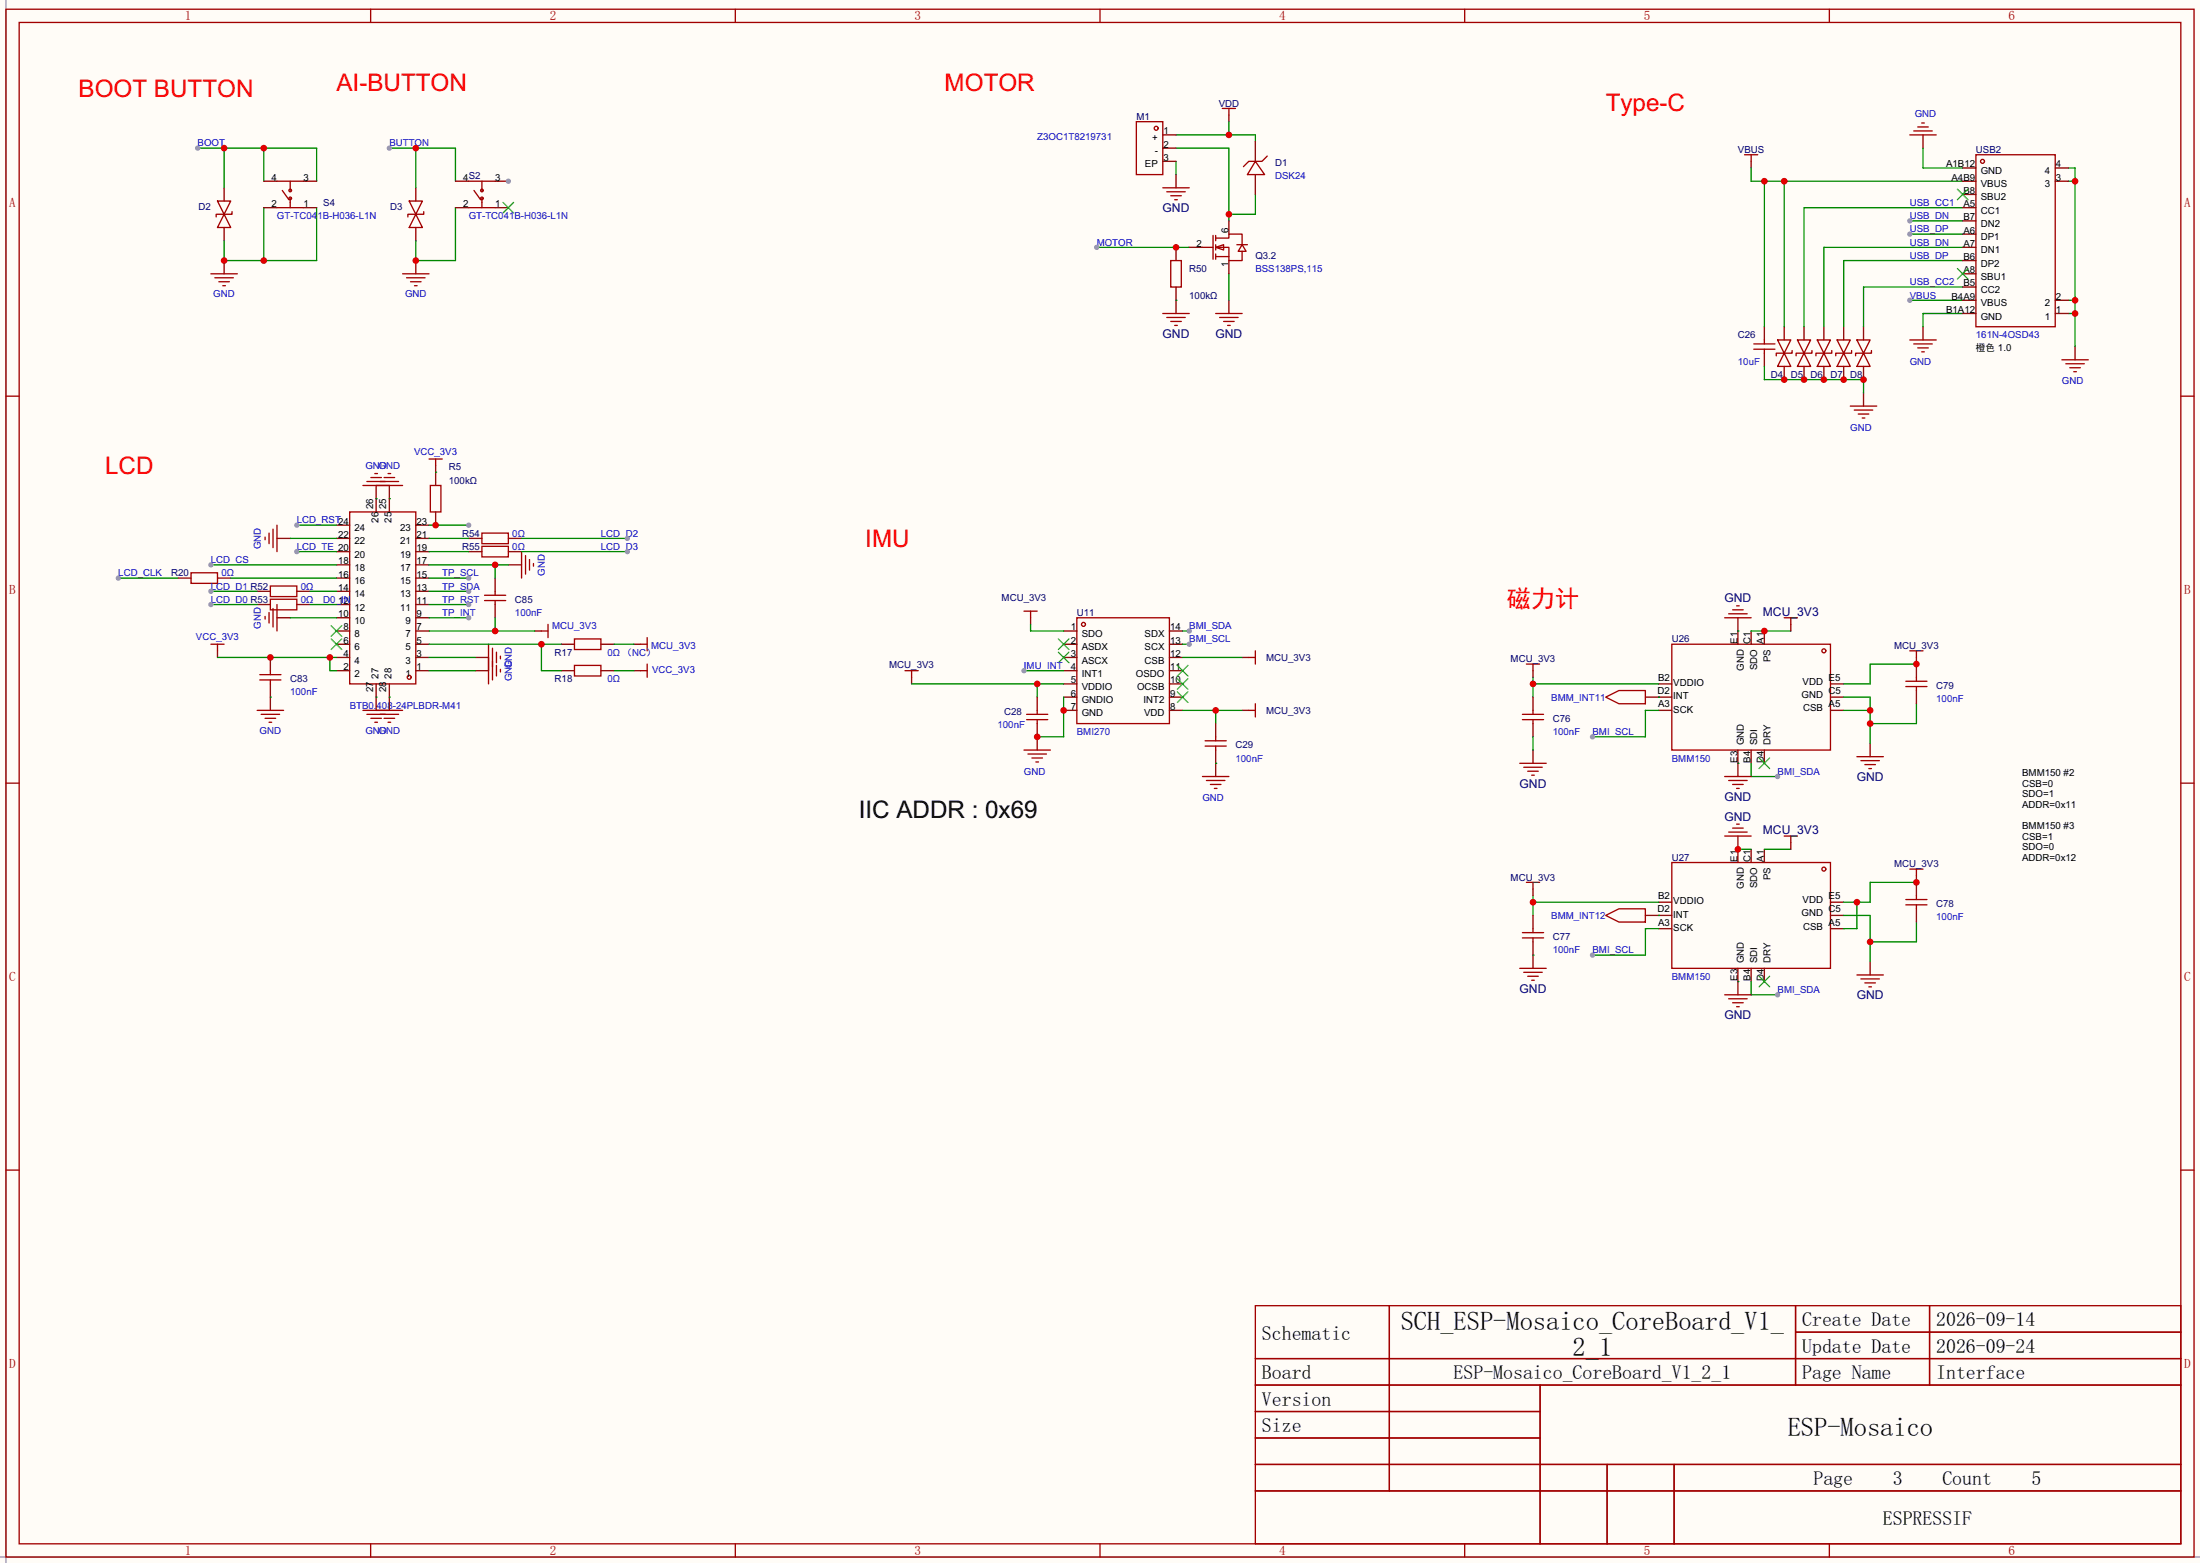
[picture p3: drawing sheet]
<svg xmlns="http://www.w3.org/2000/svg" width="423mm" height="300mm" viewBox="0 0 423 300" stroke-linecap="round" stroke-linejoin="round" font-family="sans-serif">
<path d="M0 0h422.7v300.1h-422.7z" fill="#fffcf7"/>
<path d="M1.1 0v300.1M0 299h422.7" fill="none" stroke="#999" stroke-width=".25"/>
<g fill="none" stroke="#a10000" stroke-width=".25">
<path d="M1.1 1.8h420.4v297.2h-420.4zM3.7 4.3h415.3v292.1h-415.3zM71.2 1.8v2.5M141.3 1.8v2.5M211.3 1.8v2.5M281.4 1.8v2.5M351.5 1.8v2.5M40.5 52.6h5.1M41.3 53.3h3.5M42 54.1h2.1M42.8 54.9h.5M77.3 52.6h5.1"/>
<path d="M78.1 53.3h3.6M78.9 54.1h2M79.6 54.9h.5M1.1 76.1h2.6M336.9 66h4.1M336.9 67h4.1M339 65.3v.7M339 67v.8M419 76.1h2.5M82.4 88.1h2.6M83.7 88.1v1.3M105.3 119.9v2.5"/>
<path d="M206.9 118.6h17.8v20.3h-17.8zM104 121.2h1.3M123.1 123.7h1.2M124.3 122.4v2.6M1.1 150.4h2.6M419 150.4h2.5M1.1 224.7h2.6M419 224.7h2.5M241.2 250.7h177.8v45.7h-177.8zM266.9 250.7v35.6M345 250.7v15.2M345 255.8h74"/>
<path d="M370.7 250.7v15.2M241.2 260.9h177.8M241.2 265.9h177.8M241.2 271h54.7M241.2 276.1h54.7M295.9 265.9v30.5M71.2 296.4v2.6M141.3 296.4v2.6M211.3 296.4v2.6M241.2 281.2h177.8M241.2 286.3h177.8M281.4 296.4v2.6"/>
<path d="M308.8 281.2v15.2M321.6 281.2v15.2M351.5 296.4v2.6"/>
<circle cx="208.2" cy="119.9" r=".38"/>
</g>
<g fill="none" stroke="#870000" stroke-width=".25">
<path d="M43.1 50v2.6M79.9 50v2.6M339 62.7v2.6M339 67.8v2.6M83.7 89.4v1.3M102.7 121.2h1.3M121.8 123.7h1.3M204.3 121.2h2.6M204.3 123.7h2.6M204.3 126.2h2.6M204.3 128.8h2.6M204.3 131.3h2.6"/>
<path d="M204.3 133.9h2.6M204.3 136.4h2.6M224.7 121.2h2.5M224.7 123.7h2.5M224.7 126.2h2.5M224.7 128.8h2.5M224.7 131.3h2.5M224.7 133.9h2.5M224.7 136.4h2.5"/>
</g>
<path d="M203.3 122.7l2.1 2M203.3 125.2l2.1 2M205.4 122.7l-2.1 2M205.4 125.2l-2.1 2M226.2 132.8l2 2.1M226.2 130.3l2 2M226.2 127.8l2 2M228.2 132.8l-2 2.1M228.2 130.3l-2 2M228.2 127.8l-2 2" fill="none" stroke="#3c3" stroke-width=".25"/>
<path d="M210.7 47.5h17.8" fill="none" stroke="#008700" stroke-width=".25"/>
<circle cx="210.7" cy="47.5" r=".51" fill="#999"/>
<path d="M236.1 57.7v2.5M238.6 136.4h1.3" fill="none" stroke="#870000" stroke-width=".25"/>
<path d="M233.6 60.2h5M234.3 61h3.6M235.1 61.7h2M235.8 62.5h.5M239.9 136.4h1.3M241.2 135.1v2.6" fill="none" stroke="#a10000" stroke-width=".25"/>
<path d="M236.1 52.6v5.1M227.2 136.4h11.4M233.6 136.4v2.5" fill="none" stroke="#008700" stroke-width=".25"/>
<circle cx="233.6" cy="136.4" r=".63" fill="#c00"/>
<path d="M225.9 57.7v2.5M175.1 130v1.3" fill="none" stroke="#870000" stroke-width=".25"/>
<path d="M223.4 60.2h5.1M224.2 61h3.5M224.9 61.7h2M225.7 62.5h.5M173.9 128.8h2.5M175.1 128.8v1.2" fill="none" stroke="#a10000" stroke-width=".25"/>
<path d="M175.1 131.3h29.2M199.3 131.3v2.6" fill="none" stroke="#008700" stroke-width=".25"/>
<circle cx="199.3" cy="131.3" r=".63" fill="#c00"/>
<path d="M198 118.6v1.3M238.6 126.2h1.3" fill="none" stroke="#870000" stroke-width=".25"/>
<path d="M196.7 117.3h2.6M198 117.3v1.3M239.9 126.2h1.3M241.2 125v2.5" fill="none" stroke="#a10000" stroke-width=".25"/>
<path d="M227.2 126.2h11.4M227.2 121.2h1.3" fill="none" stroke="#008700" stroke-width=".25"/>
<circle cx="228.5" cy="121.2" r=".51" fill="#999"/>
<path d="M43.1 36.1v2.5M79.9 36.1v2.5M43.1 43.7v2.5M79.9 43.7v2.5" fill="none" stroke="#870000" stroke-width=".25"/>
<path d="M41.8 38.6h2.5l-1.2 2.5zM78.6 38.6h2.6l-1.3 2.5zM43.1 41.1l1.2 2.6h-2.5zM44.6 40.6v.5h-3.1v.5M79.9 41.1l1.3 2.6h-2.6zM81.4 40.6v.5h-3v.5" fill="none" stroke="#a10000" stroke-width=".25"/>
<path d="M227.2 123.7h1.3" fill="none" stroke="#008700" stroke-width=".25"/>
<circle cx="228.5" cy="123.7" r=".51" fill="#999"/>
<path d="M198 119.9v1.3h6.3M204.3 133.9v7.6h-5" fill="none" stroke="#008700" stroke-width=".25"/>
<path d="M236.1 22.1v1.3M199.3 141.5v2.5M233.6 146.6v2.5" fill="none" stroke="#870000" stroke-width=".25"/>
<path d="M234.8 20.8h2.6M236.1 20.8v1.3M196.7 144h5.1M197.5 144.8h3.5M198.2 145.5h2.1M199 146.3h.5M231 149.1h5.1M231.8 149.9h3.5M232.5 150.6h2.1M233.3 151.4h.5" fill="none" stroke="#a10000" stroke-width=".25"/>
<circle cx="204.3" cy="136.4" r=".63" fill="#c00"/>
<g fill="none" stroke="#870000" stroke-width=".25">
<path d="M336.4 31v1.3M369.4 25.9v2.5M342.8 62.7v2.6M342.8 70.4v2.5M346.6 62.7v2.6M346.6 70.4v2.5M350.4 62.7v2.6M350.4 70.4v2.5M354.2 62.7v2.6M354.2 70.4v2.5M358 62.7v2.6M358 70.4v2.5"/>
<path d="M358 75.4v2.6M369.4 62.7v2.6M398.7 66.5v2.6"/>
</g>
<g fill="none" stroke="#a10000" stroke-width=".25">
<path d="M335.2 29.7h2.5M336.4 29.7v1.3M366.9 25.9h5.1M367.7 25.1h3.5M368.4 24.4h2.1M369.2 23.6h.5M341.5 65.3h2.5l-1.2 2.5zM342.8 67.8l1.2 2.6h-2.5zM344.3 67.3v.5h-3.1v.5M345.3 65.3h2.6l-1.3 2.5zM346.6 67.8l1.3 2.6h-2.6zM348.1 67.3v.5h-3v.5"/>
<path d="M349.1 65.3h2.6l-1.3 2.5zM350.4 67.8l1.3 2.6h-2.6zM351.9 67.3v.5h-3v.5M352.9 65.3h2.6l-1.3 2.5zM354.2 67.8l1.3 2.6h-2.6zM355.5 78h5.1M355.7 67.3v.5h-3v.5M356.2 78.7h3.6M356.7 65.3h2.6l-1.3 2.5zM357 79.5h2M358 67.8l1.3 2.6h-2.6zM359.5 67.3v.5h-3v.5"/>
<path d="M366.9 65.3h5.1M367.7 66h3.5M368.4 66.8h2.1M369.2 67.6h.5M396.1 69.1h5.1M396.9 69.8h3.5M397.6 70.6h2.1M398.4 71.4h.5M357.8 80.3h.5"/>
</g>
<path d="M225.9 31v2.5M225.9 25.9h15.3v1.3M236.1 23.4v2.5" fill="none" stroke="#008700" stroke-width=".25"/>
<circle cx="236.1" cy="25.9" r=".63" fill="#c00"/>
<path d="M225.9 28.4h10.2v14M241.2 37.3v3.8h-5.1" fill="none" stroke="#008700" stroke-width=".25"/>
<circle cx="236.1" cy="41.1" r=".63" fill="#c00"/>
<g fill="none" stroke="#a10000" stroke-width=".25">
<path d="M218.3 23.4h5.1v10.1h-5.1zM223.4 36.1h5.1M224.2 36.8h3.5M224.9 37.6h2M225.7 38.3h.5M224.9 50h2v5.1h-2zM231 47.5h2M233 45.2v4.6M233.6 47.5l1.5-.5v1zM233.6 45.7h2.5v-.7h2.5v2M233.6 47.5h2.5v2.5h2.5v-1.7M233.6 49.3h2.5"/>
<path d="M233.6 45.2v1M233.6 47v1M233.6 48.8v1M237.6 47h2M238.6 47l.8 1.3h-1.5z"/>
<circle cx="222.1" cy="24.6" r=".38"/>
</g>
<path d="M223.4 25.9h2.5M223.4 28.4h2.5M223.4 31h2.5M225.9 33.5v2.6M225.9 47.5v2.5M228.5 47.5h2.5M236.1 42.4v2.6M236.1 50v2.6" fill="none" stroke="#870000" stroke-width=".25"/>
<circle cx="225.9" cy="47.5" r=".63" fill="#c00"/>
<g fill="none" stroke="#870000" stroke-width=".25">
<path d="M225.9 55.1v2.6M83.7 90.7v2.5M83.7 98.3v2.5M318.6 131.3h2.6M318.6 133.9h2.6M318.6 136.4h2.6M333.9 121.2v2.5M336.4 121.2v2.5M339 121.2v2.5M351.7 131.3h2.5M351.7 133.9h2.5M351.7 136.4h2.5"/>
<path d="M333.9 144v2.6M336.4 144v2.6M339 144v2.6M318.6 173.2h2.6M318.6 175.8h2.6M318.6 178.3h2.6M333.9 163.1v2.5M336.4 163.1v2.5M339 163.1v2.5M351.7 173.2h2.5M351.7 175.8h2.5M351.7 178.3h2.5"/>
<path d="M333.9 185.9v2.6M336.4 185.9v2.6M339 185.9v2.6"/>
</g>
<g fill="none" stroke="#a10000" stroke-width=".25">
<path d="M82.7 93.2h2v5.1h-2zM321.2 123.7h30.5v20.3h-30.5zM321.2 165.6h30.5v20.3h-30.5z"/>
<circle cx="350.4" cy="125" r=".38"/>
<circle cx="350.4" cy="166.9" r=".38"/>
</g>
<path d="M337.9 145.5l2.1 2.1M340 145.5l-2.1 2.1M337.9 187.4l2.1 2.1M340 187.4l-2.1 2.1" fill="none" stroke="#3c3" stroke-width=".25"/>
<path d="M336.4 146.6v2.5h5.1" fill="none" stroke="#008700" stroke-width=".25"/>
<circle cx="341.5" cy="149.1" r=".51" fill="#999"/>
<path d="M336.4 188.5v2.5h5.1" fill="none" stroke="#008700" stroke-width=".25"/>
<circle cx="341.5" cy="191" r=".51" fill="#999"/>
<path d="M356.7 173.2v5.1h-2.5M368.2 169.4h-8.9v3.8h-5.1" fill="none" stroke="#008700" stroke-width=".25"/>
<circle cx="356.7" cy="173.2" r=".63" fill="#c00"/>
<path d="M368.2 127.5h-8.9v3.8h-5.1M294.5 172v3.8M294.5 173.2h24.1" fill="none" stroke="#008700" stroke-width=".25"/>
<circle cx="294.5" cy="173.2" r=".63" fill="#c00"/>
<path d="M294.5 130v3.9M294.5 131.3h24.1" fill="none" stroke="#008700" stroke-width=".25"/>
<circle cx="294.5" cy="131.3" r=".63" fill="#c00"/>
<path d="M333.9 118.6v2.6M359.3 142.7v2.6M333.9 160.5v2.6M359.3 184.7v2.5" fill="none" stroke="#870000" stroke-width=".25"/>
<g fill="none" stroke="#a10000" stroke-width=".25">
<path d="M331.3 118.6h5.1M332.1 117.8h3.6M332.9 117.1h2M333.6 116.3h.5M332.1 159.8h3.6M332.9 159h2M333.6 158.2h.5M356.7 145.3h5.1M357.5 146h3.6M358.3 146.8h2M359 147.6h.5M331.3 160.5h5.1"/>
<path d="M356.7 187.2h5.1M357.5 188h3.6M358.3 188.7h2M359 189.5h.5"/>
</g>
<path d="M333.9 163.1h2.5" fill="none" stroke="#008700" stroke-width=".25"/>
<circle cx="333.9" cy="163.1" r=".63" fill="#c00"/>
<path d="M354.2 133.9h5.1v8.8M354.2 136.4h5.1M368.2 135.1v3.8h-8.9" fill="none" stroke="#008700" stroke-width=".25"/>
<g fill="#c00">
<circle cx="359.3" cy="138.9" r=".63"/>
<circle cx="359.3" cy="136.4" r=".63"/>
</g>
<path d="M354.2 175.8h5.1v8.9M368.2 177v3.8h-8.9" fill="none" stroke="#008700" stroke-width=".25"/>
<circle cx="359.3" cy="180.8" r=".63" fill="#c00"/>
<path d="M333.9 146.6v2.5M333.9 188.5v2.5" fill="none" stroke="#870000" stroke-width=".25"/>
<path d="M331.3 149.1h5.1M332.1 149.9h3.6M332.9 150.6h2M333.6 151.4h.5M331.3 191h5.1M332.1 191.8h3.6M332.9 192.5h2M333.6 193.3h.5" fill="none" stroke="#a10000" stroke-width=".25"/>
<path d="M336.4 121.2h7.6M333.9 146.6h.1M339 163.1h5M333.9 188.5h.1" fill="none" stroke="#008700" stroke-width=".25"/>
<circle cx="339" cy="121.2" r=".63" fill="#c00"/>
<path d="M344 119.9v1.3M294.5 128.8v1.2M316.1 133.9h2.5M368.2 126.2v1.3M294.5 144v2.6M294.5 170.7v1.3M316.1 175.8h2.5M344 161.8v1.3M368.2 168.1v1.3M294.5 183.4v2.5" fill="none" stroke="#870000" stroke-width=".25"/>
<g fill="none" stroke="#a10000" stroke-width=".25">
<path d="M342.8 118.6h2.5M344 118.6v1.3M293.2 127.5h2.6M294.5 127.5v1.3M308.5 133.9l2.5-1.3h5.1v2.5h-5.1zM366.9 125h2.5M368.2 125v1.2M292 146.6h5.1M292.7 147.3h3.6M293.5 148.1h2M294.3 148.8h.5M293.2 169.4h2.6"/>
<path d="M294.5 169.4v1.3M308.5 175.8l2.5-1.3h5.1v2.5h-5.1zM342.8 160.5h2.5M344 160.5v1.3M366.9 166.9h2.5M368.2 166.9v1.2M292 185.9h5.1M292.7 186.7h3.6M293.5 187.4h2M294.3 188.2h.5"/>
</g>
<path d="M318.6 133.9h.1M318.6 175.8h.1M318.6 178.3h-2.5v5.1h-10.2" fill="none" stroke="#008700" stroke-width=".25"/>
<circle cx="305.9" cy="183.4" r=".51" fill="#999"/>
<path d="M318.6 136.4h-2.5v5.1h-10.2" fill="none" stroke="#008700" stroke-width=".25"/>
<circle cx="305.9" cy="141.5" r=".51" fill="#999"/>
<g fill="none" stroke="#870000" stroke-width=".25">
<path d="M34.2 111h2.5M41.8 111h2.5M49.4 116.1h2.5M49.4 113.5h2.5M57 116.1h2.6M57 113.5h2.6M90 105.9h2.6M90 103.4h2.6M97.7 105.9h2.5M97.7 103.4h2.5M107.8 123.7h2.6M107.8 128.8h2.6"/>
<path d="M115.4 123.7h2.6M115.4 128.8h2.6"/>
</g>
<path d="M36.7 110h5.1v2h-5.1zM51.9 115.1h5.1v2h-5.1zM51.9 112.5h5.1v2h-5.1zM92.6 104.9h5.1v2h-5.1zM92.6 102.4h5.1v2h-5.1zM110.4 122.7h5v2h-5zM110.4 127.8h5v2h-5z" fill="none" stroke="#a10000" stroke-width=".25"/>
<path d="M336.4 32.3v2.5h40.7M339 34.8v27.9M342.8 34.8v27.9M369.4 28.4v3.9h7.7" fill="none" stroke="#008700" stroke-width=".25"/>
<g fill="#c00">
<circle cx="342.8" cy="34.8" r=".63"/>
<circle cx="339" cy="34.8" r=".63"/>
</g>
<path d="M366.9 45h10.2" fill="none" stroke="#008700" stroke-width=".25"/>
<circle cx="366.9" cy="45" r=".51" fill="#999"/>
<path d="M366.9 42.4h10.2" fill="none" stroke="#008700" stroke-width=".25"/>
<circle cx="366.9" cy="42.4" r=".51" fill="#999"/>
<path d="M377.1 39.9h-30.5v22.8M366.9 57.7h10.2M377.1 55.1h-19.1v7.6" fill="none" stroke="#008700" stroke-width=".25"/>
<circle cx="366.9" cy="57.7" r=".51" fill="#999"/>
<path d="M397.4 32.3h1.3v34.2M397.4 34.8h1.3M397.4 57.7h1.3M377.1 60.2h-7.7v2.5M397.4 60.2h1.3" fill="none" stroke="#008700" stroke-width=".25"/>
<g fill="#c00">
<circle cx="398.7" cy="57.7" r=".63"/>
<circle cx="398.7" cy="60.2" r=".63"/>
<circle cx="398.7" cy="34.8" r=".63"/>
</g>
<path d="M377.1 50h-22.9v12.7M377.1 47.5h-26.7v15.2M339 70.4v2.5h19v2.5" fill="none" stroke="#008700" stroke-width=".25"/>
<g fill="#c00">
<circle cx="358" cy="72.9" r=".63"/>
<circle cx="354.2" cy="72.9" r=".63"/>
<circle cx="350.4" cy="72.9" r=".63"/>
<circle cx="346.6" cy="72.9" r=".63"/>
<circle cx="342.8" cy="72.9" r=".63"/>
</g>
<path d="M74.8 28.4h12.7v6.4M79.9 28.4v7.7" fill="none" stroke="#008700" stroke-width=".25"/>
<circle cx="79.9" cy="28.4" r=".63" fill="#c00"/>
<circle cx="74.8" cy="28.4" r=".51" fill="#999"/>
<path d="M38 28.4h22.8v6.4M43.1 28.4v7.7M50.7 28.4v6.4" fill="none" stroke="#008700" stroke-width=".25"/>
<g fill="#c00">
<circle cx="50.7" cy="28.4" r=".63"/>
<circle cx="43.1" cy="28.4" r=".63"/>
</g>
<circle cx="38" cy="28.4" r=".51" fill="#999"/>
<path d="M87.5 39.9v10.1h-7.6v-3.8" fill="none" stroke="#008700" stroke-width=".25"/>
<circle cx="79.9" cy="50" r=".63" fill="#c00"/>
<path d="M50.7 39.9v10.1M60.8 39.9v10.1h-17.7v-3.8" fill="none" stroke="#008700" stroke-width=".25"/>
<g fill="#c00">
<circle cx="50.7" cy="50" r=".63"/>
<circle cx="43.1" cy="50" r=".63"/>
</g>
<g fill="none" stroke="#870000" stroke-width=".25">
<path d="M72.3 95.8v2.5M74.8 95.8v2.5M64.6 100.8h2.6M64.6 103.4h2.6M64.6 105.9h2.6M64.6 108.5h2.6M64.6 118.6h2.6M64.6 111h2.6M64.6 116.1h2.6M64.6 113.5h2.6M79.9 100.8h2.5M79.9 103.4h2.5"/>
<path d="M79.9 105.9h2.5M79.9 108.5h2.5M79.9 118.6h2.5M79.9 111h2.5M79.9 116.1h2.5M79.9 113.5h2.5M41.8 125v1.2M64.6 128.8h2.6M64.6 126.2h2.6M64.6 123.7h2.6M64.6 121.2h2.6M72.3 131.3v2.6"/>
<path d="M74.8 131.3v2.6M79.9 128.8h2.5M79.9 126.2h2.5M79.9 123.7h2.5M79.9 121.2h2.5M121.8 128.8h1.3M199.3 138.9v2.6"/>
</g>
<g fill="none" stroke="#a10000" stroke-width=".25">
<path d="M67.2 98.3h12.7v33h-12.7zM40.5 123.7h2.6M41.8 123.7v1.3M123.1 128.8h1.2M124.3 127.5v2.5M197.2 138.2h4.1M197.2 137.2h4.1"/>
<circle cx="78.6" cy="130" r=".38"/>
</g>
<path d="M63.6 120.1l2.1 2.1M63.6 122.7l2.1 2M65.7 120.1l-2.1 2.1M65.7 122.7l-2.1 2" fill="none" stroke="#3c3" stroke-width=".25"/>
<circle cx="199.3" cy="141.5" r=".63" fill="#c00"/>
<g fill="none" stroke="#870000" stroke-width=".25">
<path d="M95.1 111v2.5M95.1 116.1v2.5M51.9 126.2v2.6M51.9 131.3v2.6M199.3 133.9v2.5M233.6 138.9v2.6M294.5 133.9v2.5M294.5 138.9v2.6M368.2 127.5v2.5M368.2 132.6v2.5M233.6 144v2.6M294.5 175.8v2.5"/>
<path d="M294.5 180.8v2.6"/>
</g>
<g fill="none" stroke="#a10000" stroke-width=".25">
<path d="M93.1 115.3h4.1M93.1 114.3h4.1M95.1 113.5v.8M95.1 115.3v.8M49.9 130.5h4.1M49.9 129.5h4.1M51.9 128.8v.7M51.9 130.5v.8M199.3 136.4v.8M199.3 138.2v.7M292.5 138.2h4M292.5 137.2h4"/>
<path d="M294.5 136.4v.8M294.5 138.2v.7M366.1 131.8h4.1M366.1 130.8h4.1M231.5 143.2h4.1M231.5 142.2h4.1M233.6 141.5v.7M233.6 143.2v.8M292.5 179.1h4M294.5 178.3v.8M292.5 180.1h4M294.5 180.1v.7"/>
</g>
<circle cx="368.2" cy="127.5" r=".63" fill="#c00"/>
<path d="M368.2 130v.8M368.2 131.8v.8M366.1 173.7h4.1M366.1 172.7h4.1" fill="none" stroke="#a10000" stroke-width=".25"/>
<path d="M368.2 169.4v2.6M368.2 174.5v2.5" fill="none" stroke="#870000" stroke-width=".25"/>
<circle cx="368.2" cy="169.4" r=".63" fill="#c00"/>
<path d="M241.2 31l1.8 2.5h-3.4zM243.5 30l-1.1 1h-2.5l-1 1M368.2 172v.7M368.2 173.7v.8" fill="none" stroke="#a10000" stroke-width=".25"/>
<path d="M241.2 27.2v3.8M241.2 33.5v3.8" fill="none" stroke="#870000" stroke-width=".25"/>
<path d="M57 100.8h7.6M233.6 146.6h.1" fill="none" stroke="#008700" stroke-width=".25"/>
<circle cx="57" cy="100.8" r=".51" fill="#999"/>
<path d="M53.2 103.4h2.6M53.2 118.6h2.6M51.9 133.9v2.5" fill="none" stroke="#870000" stroke-width=".25"/>
<path d="M50.9 103.1v.5M50.9 118.4v.5M51.7 102.4v2M51.7 117.6v2M52.5 101.6v3.5M52.5 116.8v3.6M53.2 100.8v5.1M53.2 116.1v5.1M49.4 136.4h5.1M50.2 137.2h3.5M50.9 137.9h2.1M51.7 138.7h.5" fill="none" stroke="#a10000" stroke-width=".25"/>
<path d="M55.8 103.4h8.8M57 105.9h7.6" fill="none" stroke="#008700" stroke-width=".25"/>
<circle cx="57" cy="105.9" r=".51" fill="#999"/>
<path d="M40.5 108.5h24.1" fill="none" stroke="#008700" stroke-width=".25"/>
<circle cx="40.5" cy="108.5" r=".51" fill="#999"/>
<path d="M22.7 111h11.5" fill="none" stroke="#008700" stroke-width=".25"/>
<circle cx="22.7" cy="111" r=".51" fill="#999"/>
<path d="M40.5 113.5h8.9M44.3 111h20.3M59.6 113.5h5" fill="none" stroke="#008700" stroke-width=".25"/>
<circle cx="40.5" cy="113.5" r=".51" fill="#999"/>
<path d="M40.5 116.1h8.9M59.6 116.1h5" fill="none" stroke="#008700" stroke-width=".25"/>
<circle cx="40.5" cy="116.1" r=".51" fill="#999"/>
<path d="M55.8 118.6h8.8M41.8 126.2h22.8M63.4 126.2v2.6h1.2" fill="none" stroke="#008700" stroke-width=".25"/>
<g fill="#c00">
<circle cx="63.4" cy="126.2" r=".63"/>
<circle cx="51.9" cy="126.2" r=".63"/>
</g>
<path d="M72.3 93.2v2.6M74.8 93.2v2.6M72.3 133.9v2.5M74.8 133.9v2.5M91.3 128.8h2.6M91.3 126.2h2.6" fill="none" stroke="#870000" stroke-width=".25"/>
<g fill="none" stroke="#a10000" stroke-width=".25">
<path d="M69.7 93.2h7.6M70.5 92.4h6.1M71.2 91.7h2.1M72 90.9h.5M73.8 91.7h2M74.5 90.9h.6M69.7 136.4h7.6M70.5 137.2h6.1M71.2 137.9h2.1M72 138.7h.5M73.8 137.9h2M74.5 138.7h.6"/>
<path d="M93.9 123.7v7.6M94.6 124.5v6M95.4 125.2v2M95.4 127.8v2M96.1 126v.5M96.1 128.5v.5"/>
</g>
<path d="M82.4 128.8h8.9M82.4 126.2h8.9M82.4 123.7h25.4M104 123.7v5.1h3.8M118 123.7h3.8" fill="none" stroke="#008700" stroke-width=".25"/>
<circle cx="104" cy="123.7" r=".63" fill="#c00"/>
<path d="M95.1 118.6v2.6M82.4 121.2h20.3" fill="none" stroke="#008700" stroke-width=".25"/>
<circle cx="95.1" cy="121.2" r=".63" fill="#c00"/>
<path d="M82.4 118.6h7.6" fill="none" stroke="#008700" stroke-width=".25"/>
<circle cx="90" cy="118.6" r=".51" fill="#999"/>
<path d="M82.4 116.1h7.6" fill="none" stroke="#008700" stroke-width=".25"/>
<circle cx="90" cy="116.1" r=".51" fill="#999"/>
<path d="M82.4 113.5h7.6" fill="none" stroke="#008700" stroke-width=".25"/>
<circle cx="90" cy="113.5" r=".51" fill="#999"/>
<path d="M82.4 111h7.6" fill="none" stroke="#008700" stroke-width=".25"/>
<circle cx="90" cy="111" r=".51" fill="#999"/>
<path d="M97.7 108.5h2.5" fill="none" stroke="#870000" stroke-width=".25"/>
<path d="M100.2 105.9v5.1M101 106.7v3.5M101.7 107.4v2.1M102.5 108.2v.5" fill="none" stroke="#a10000" stroke-width=".25"/>
<path d="M82.4 108.5h15.3M95.1 108.5v2.5" fill="none" stroke="#008700" stroke-width=".25"/>
<circle cx="95.1" cy="108.5" r=".63" fill="#c00"/>
<path d="M82.4 100.8h7.6" fill="none" stroke="#008700" stroke-width=".25"/>
<circle cx="83.7" cy="100.8" r=".63" fill="#c00"/>
<circle cx="90" cy="100.8" r=".51" fill="#999"/>
<path d="M196.7 128.8h7.6" fill="none" stroke="#008700" stroke-width=".25"/>
<circle cx="196.7" cy="128.8" r=".51" fill="#999"/>
<g fill="none" stroke="#a10000" stroke-width=".25">
<path d="M53.2 39.9h5.1M53.2 34.8h5.1M54.2 36.6l1.3 1.7M55.8 34.8v1.8M55.8 38.1v1.8M90 39.9h5.1M90 34.8h5.1M91.1 36.6l1.2 1.7M92.6 34.8v1.8M92.6 38.1v1.8"/>
<circle cx="55.8" cy="38.1" r=".25"/>
<circle cx="55.8" cy="36.6" r=".25"/>
</g>
<path d="M50.7 39.9h2.5M50.7 34.8h2.5M58.3 39.9h2.5M58.3 34.8h2.5M87.5 39.9h2.5M95.1 39.9h2.6M95.1 34.8h2.6" fill="none" stroke="#870000" stroke-width=".25"/>
<path d="M96.6 38.9l2.1 2M98.7 38.9l-2.1 2" fill="none" stroke="#3c3" stroke-width=".25"/>
<circle cx="97.7" cy="34.8" r=".51" fill="#999"/>
<path d="M87.5 34.8h2.5" fill="none" stroke="#870000" stroke-width=".25"/>
<g fill="none" stroke="#a10000" stroke-width=".25">
<circle cx="92.6" cy="38.1" r=".25"/>
<circle cx="92.6" cy="36.6" r=".25"/>
</g>
<path d="M225.9 57.7h.1M100.2 103.4h20.3" fill="none" stroke="#008700" stroke-width=".25"/>
<circle cx="120.5" cy="103.4" r=".51" fill="#999"/>
<path d="M82.4 103.4h7.6M100.2 105.9h20.3" fill="none" stroke="#008700" stroke-width=".25"/>
<circle cx="120.5" cy="105.9" r=".51" fill="#999"/>
<path d="M72.3 95.8h.1M74.8 95.8h.1M83.7 90.7h.1M82.4 105.9h7.6M51.9 133.9h.1M72.3 133.9h.1M74.8 133.9h.1M118 128.8h3.8M333.9 121.2h.1M294.5 141.5v2.5M294.5 183.4h.1" fill="none" stroke="#008700" stroke-width=".25"/>
<g fill="none" stroke="#a10000" stroke-width=".25">
<path d="M379.6 29.7h15.2v33h-15.2z"/>
<circle cx="380.9" cy="31" r=".38"/>
</g>
<g fill="none" stroke="#870000" stroke-width=".25">
<path d="M377.1 32.3h2.5M377.1 34.8h2.5M377.1 37.3h2.5M377.1 39.9h2.5M394.8 32.3h2.6M394.8 34.8h2.6M377.1 42.4h2.5M377.1 45h2.5M377.1 47.5h2.5M377.1 50h2.5M377.1 52.6h2.5M377.1 55.1h2.5"/>
<path d="M377.1 57.7h2.5M394.8 57.7h2.6M377.1 60.2h2.5M394.8 60.2h2.6"/>
</g>
<path d="M376 36.3l2.1 2M378.1 36.3l-2.1 2M376 51.6l2.1 2M378.1 51.6l-2.1 2" fill="none" stroke="#3c3" stroke-width=".25"/>
<g font-size="5.1">
<text x="269.1" y="255.3">SCH_ESP-Mosaico_CoreBoard_V1_</text>
<text x="302.1" y="260.4">2_1</text>
<text x="343.5" y="275.6">ESP-Mosaico</text>
</g>
<g font-size="4.7" fill="#f00">
<text x="64.6" y="17.4">AI-BUTTON</text>
<text x="181.5" y="17.4">MOTOR</text>
<text x="15.1" y="18.7">BOOT BUTTON</text>
<text x="308.5" y="21.2">Type-C</text>
<text x="20.2" y="91.1">LCD</text>
<text x="166.2" y="105.1">IMU</text>
<text x="289.4" y="116.5">磁力计</text>
</g>
<text font-size="4.7" x="165" y="157.1">IIC ADDR : 0x69</text>
<g font-size="3.8">
<text x="242.4" y="257.2">Schematic</text>
<text x="346.2" y="254.7">Create Date</text>
<text x="372" y="254.7">2026-09-14</text>
<text x="346.2" y="259.8">Update Date</text>
<text x="372" y="259.8">2026-09-24</text>
<text x="242.4" y="264.8">Board</text>
<text x="242.4" y="269.9">Version</text>
<text x="279.3" y="264.8">ESP-Mosaico_CoreBoard_V1_2_1</text>
<text x="346.2" y="264.8">Page Name</text>
<text x="372" y="264.8">Interface</text>
<text x="242.4" y="275">Size</text>
<text x="348.4" y="285.2">Page</text>
<text x="363.6" y="285.2">3</text>
<text x="373.2" y="285.2">Count</text>
<text x="390.3" y="285.2">5</text>
<text x="361.7" y="292.8">ESPRESSIF</text>
</g>
<g font-size="2.5" fill="#a00000">
<text x="35.5" y="3.8">1</text>
<text x="105.6" y="3.8">2</text>
<text x="175.7" y="3.8">3</text>
<text x="245.7" y="3.8">4</text>
<text x="315.8" y="3.8">5</text>
<text x="385.8" y="3.8">6</text>
<text x="1.8" y="39.7">A</text>
<text x="419.6" y="39.7">A</text>
<text x="1.8" y="114">B</text>
<text x="419.6" y="114">B</text>
<text x="1.8" y="188.3">C</text>
<text x="419.6" y="188.3">C</text>
<text x="1.8" y="262.6">D</text>
<text x="419.6" y="262.6">D</text>
<text x="35.5" y="298.5">1</text>
<text x="105.6" y="298.5">2</text>
<text x="175.7" y="298.5">3</text>
<text x="245.7" y="298.5">4</text>
<text x="315.8" y="298.5">5</text>
<text x="385.8" y="298.5">6</text>
</g>
<g font-size="2.3" fill="#000080">
<text x="223.3" y="40.7">GND</text>
<text x="223.3" y="64.8">GND</text>
<text x="233.5" y="64.8">GND</text>
<text x="331.3" y="115.6">GND</text>
<text x="338.7" y="118.2">MCU_3V3</text>
<text x="356.7" y="149.9">GND</text>
<text x="291.9" y="151.2">GND</text>
<text x="331.3" y="153.7">GND</text>
<text x="331.3" y="157.6">GND</text>
<text x="338.7" y="160.1">MCU_3V3</text>
<text x="291.9" y="190.6">GND</text>
<text x="356.7" y="191.8">GND</text>
<text x="331.3" y="195.7">GND</text>
</g>
<g font-size="1.9" fill="#000080">
<text x="218.3" y="23">M1</text>
<text x="234.1" y="20.5">VDD</text>
<text x="333.9" y="29.4">VBUS</text>
<text x="379.6" y="29.4">USB2</text>
<text x="245" y="31.9">D1</text>
<text x="38.1" y="40.3">D2</text>
<text x="62.1" y="39.5">S4</text>
<text x="75" y="40.3">D3</text>
<text x="228.5" y="52.2">R50</text>
<text x="241.2" y="49.7">Q3.2</text>
<text x="228.5" y="57.3">100kΩ</text>
<text x="333.9" y="64.9">C26</text>
<text x="340.2" y="72.6">D4</text>
<text x="344" y="72.6">D5</text>
<text x="347.9" y="72.6">D6</text>
<text x="351.7" y="72.6">D7</text>
<text x="355.5" y="72.6">D8</text>
<text x="86.2" y="90.3">R5</text>
<text x="86.2" y="92.9">100kΩ</text>
<text x="88.8" y="105.6">R55</text>
<text x="88.8" y="103">R54</text>
<text x="32.9" y="110.7">R20</text>
<text x="98.9" y="115.7">C85</text>
<text x="192.4" y="115.5">MCU_3V3</text>
<text x="206.9" y="118.3">U11</text>
<text x="106.6" y="125.9">R17</text>
<text x="321.2" y="123.4">U26</text>
<text x="363.9" y="124.6">MCU_3V3</text>
<text x="55.8" y="131">C83</text>
<text x="106.6" y="131">R18</text>
<text x="170.8" y="128.2">MCU_3V3</text>
<text x="243.2" y="126.9">MCU_3V3</text>
<text x="290.2" y="127.2">MCU_3V3</text>
<text x="192.9" y="137.3">C28</text>
<text x="243.2" y="137.1">MCU_3V3</text>
<text x="372" y="132.2">C79</text>
<text x="237.4" y="143.7">C29</text>
<text x="298.3" y="138.6">C76</text>
<text x="321.2" y="165.3">U27</text>
<text x="363.9" y="166.5">MCU_3V3</text>
<text x="290.2" y="169.1">MCU_3V3</text>
<text x="372" y="174.2">C78</text>
<text x="298.3" y="180.5">C77</text>
</g>
<g font-size="1.9" fill="#00f">
<text x="367.8" y="22.5">GND</text>
<text x="38" y="28.1">BOOT</text>
<text x="74.8" y="28.1">BUTTON</text>
<text x="199.3" y="26.8">Z3OC1T8219731</text>
<text x="245" y="34.5">DSK24</text>
<text x="366.9" y="39.5">USB_CC1</text>
<text x="53.2" y="42.1">GT-TC041B-H036-L1N</text>
<text x="90" y="42.1">GT-TC041B-H036-L1N</text>
<text x="210.7" y="47.2">MOTOR</text>
<text x="366.9" y="44.6">USB_DP</text>
<text x="366.9" y="42.1">USB_DN</text>
<text x="366.9" y="47.2">USB_DN</text>
<text x="241.2" y="52.2">BSS138PS,115</text>
<text x="366.9" y="49.7">USB_DP</text>
<text x="41" y="57.1">GND</text>
<text x="77.8" y="57.1">GND</text>
<text x="366.9" y="54.8">USB_CC2</text>
<text x="366.9" y="57.3">VBUS</text>
<text x="379.6" y="64.9">161N-4OSD43</text>
<text x="333.9" y="70">10uF</text>
<text x="366.9" y="70">GND</text>
<text x="396.1" y="73.8">GND</text>
<text x="355.5" y="82.7">GND</text>
<text x="79.6" y="87.3">VCC_3V3</text>
<text x="70.2" y="90.1">GND</text>
<text x="72.7" y="90.1">GND</text>
<text x="57" y="100.5">LCD_RST24</text>
<text x="50.1" y="105.4" transform="rotate(-90 50.1 105.4)">GND</text>
<text x="57" y="105.6">LCD_TE 20</text>
<text x="98.4" y="105.6">0Ω</text>
<text x="98.4" y="103">0Ω</text>
<text x="115.4" y="103">LCD_D2</text>
<text x="115.4" y="105.6">LCD_D3</text>
<text x="22.7" y="110.7">LCD_CLK</text>
<text x="40.5" y="108.1">LCD_CS</text>
<text x="40.5" y="113.2">LCD_D1 R52</text>
<text x="42.5" y="110.7">0Ω</text>
<text x="57.8" y="113.2">0Ω</text>
<text x="85" y="113.2">TP_SDA</text>
<text x="85" y="110.7">TP_SCL</text>
<text x="104.7" y="110.5" transform="rotate(-90 104.7 110.5)">GND</text>
<text x="40.5" y="115.7">LCD_D0 R53</text>
<text x="57.8" y="115.7">0Ω</text>
<text x="62.1" y="115.7">D0_IN</text>
<text x="85" y="118.3">TP_INT</text>
<text x="85" y="115.7">TP_RST</text>
<text x="98.9" y="118.3">100nF</text>
<text x="37.6" y="122.8">VCC_3V3</text>
<text x="50.1" y="120.7" transform="rotate(-90 50.1 120.7)">GND</text>
<text x="106.1" y="120.8">MCU_3V3</text>
<text x="116.7" y="125.9">0Ω （NC）</text>
<text x="125.1" y="124.6">MCU_3V3</text>
<text x="228.5" y="120.8">BMI_SDA</text>
<text x="228.5" y="123.4">BMI_SCL</text>
<text x="98.3" y="130.8" transform="rotate(-90 98.3 130.8)">GND</text>
<text x="98.3" y="128.3" transform="rotate(-90 98.3 128.3)">GND</text>
<text x="116.7" y="131">0Ω</text>
<text x="125.3" y="129.2">VCC_3V3</text>
<text x="196.7" y="128.4">IMU_INT</text>
<text x="55.8" y="133.5">100nF</text>
<text x="67.2" y="136.1">BTB0.408-24PLBDR-M41</text>
<text x="298" y="134.5">BMM_INT11</text>
<text x="372" y="134.8">100nF</text>
<text x="49.9" y="140.9">GND</text>
<text x="70.2" y="140.9">GND</text>
<text x="72.7" y="140.9">GND</text>
<text x="191.6" y="139.9">100nF</text>
<text x="206.9" y="141.1">BMI270</text>
<text x="298.3" y="141.1">100nF</text>
<text x="305.9" y="141.1">BMI_SCL</text>
<text x="196.7" y="148.8">GND</text>
<text x="237.4" y="146.2">100nF</text>
<text x="321.2" y="146.2">BMM150</text>
<text x="341.5" y="148.8">BMI_SDA</text>
<text x="231" y="153.8">GND</text>
<text x="298" y="176.4">BMM_INT12</text>
<text x="372" y="176.7">100nF</text>
<text x="298.3" y="183">100nF</text>
<text x="305.9" y="183">BMI_SCL</text>
<text x="321.2" y="188.1">BMM150</text>
<text x="341.5" y="190.7">BMI_SDA</text>
</g>
<g font-size="1.9">
<text x="221.4" y="27.1">+</text>
<text x="221.8" y="29.6">-</text>
<text x="223.5" y="25.8">1</text>
<text x="223.5" y="28.3">2</text>
<text x="52.2" y="34.7">4</text>
<text x="58.3" y="34.7">3</text>
<text x="89" y="34.7">4S2</text>
<text x="95.1" y="34.7">3</text>
<text x="220" y="32.1">EP</text>
<text x="223.5" y="30.9">3</text>
<text x="373.9" y="32.1">A1B12</text>
<text x="374.9" y="34.7">A4B9</text>
<text x="380.5" y="33.4">GND</text>
<text x="380.5" y="36">VBUS</text>
<text x="392.9" y="33.4">4</text>
<text x="392.9" y="36">3</text>
<text x="395" y="32.1">4</text>
<text x="395" y="34.7">3</text>
<text x="52.2" y="39.8">2</text>
<text x="58.3" y="39.8">1</text>
<text x="89" y="39.8">2</text>
<text x="95.1" y="39.8">1</text>
<text x="377.2" y="37.2">B8</text>
<text x="377.2" y="39.8">A5</text>
<text x="380.5" y="38.5">SBU2</text>
<text x="380.5" y="41">CC1</text>
<text x="229.8" y="47.4">2</text>
<text x="236" y="44.8" transform="rotate(-90 236 44.8)">6</text>
<text x="377.2" y="42.3">B7</text>
<text x="377.2" y="44.8">A6</text>
<text x="377.2" y="47.4">A7</text>
<text x="380.5" y="43.6">DN2</text>
<text x="380.5" y="46.1">DP1</text>
<text x="236" y="51.2" transform="rotate(-90 236 51.2)">1</text>
<text x="377.2" y="49.9">B6</text>
<text x="377.2" y="52.5">A8</text>
<text x="380.5" y="48.7">DN1</text>
<text x="380.5" y="51.2">DP2</text>
<text x="380.5" y="53.7">SBU1</text>
<text x="374.9" y="57.5">B4A9</text>
<text x="377.2" y="55">B5</text>
<text x="380.5" y="56.3">CC2</text>
<text x="380.5" y="58.8">VBUS</text>
<text x="392.9" y="58.8">2</text>
<text x="395" y="57.5">2</text>
<text x="373.9" y="60.1">B1A12</text>
<text x="380.5" y="61.4">GND</text>
<text x="392.9" y="61.4">1</text>
<text x="395" y="60.1">1</text>
<text x="379.6" y="67.5">橙色 1.0</text>
<text x="68.1" y="102">24</text>
<text x="71.7" y="97.8" transform="rotate(-90 71.7 97.8)">26</text>
<text x="72.7" y="100.4" transform="rotate(-90 72.7 100.4)">26</text>
<text x="74.2" y="97.8" transform="rotate(-90 74.2 97.8)">25</text>
<text x="75.2" y="100.4" transform="rotate(-90 75.2 100.4)">25</text>
<text x="76.9" y="102">23</text>
<text x="80" y="100.7">23</text>
<text x="65" y="103.3">22</text>
<text x="68.1" y="104.5">22</text>
<text x="68.1" y="107.1">20</text>
<text x="76.9" y="107.1">19</text>
<text x="76.9" y="104.5">21</text>
<text x="80" y="105.8">19</text>
<text x="80" y="103.3">21</text>
<text x="65" y="108.3">18</text>
<text x="65" y="110.9">16</text>
<text x="65" y="113.4">14</text>
<text x="68.1" y="109.6">18</text>
<text x="68.1" y="112.2">16</text>
<text x="76.9" y="112.2">15</text>
<text x="76.9" y="109.6">17</text>
<text x="80" y="113.4">13</text>
<text x="80" y="110.9">15</text>
<text x="80" y="108.3">17</text>
<text x="65" y="116">12</text>
<text x="65" y="118.5">10</text>
<text x="68.1" y="114.7">14</text>
<text x="68.1" y="117.2">12</text>
<text x="68.1" y="119.8">10</text>
<text x="76.9" y="117.2">11</text>
<text x="76.9" y="114.7">13</text>
<text x="77.9" y="119.8">9</text>
<text x="80" y="118.5">9</text>
<text x="80" y="116">11</text>
<text x="66" y="121">8</text>
<text x="66" y="123.6">6</text>
<text x="68.1" y="122.3">8</text>
<text x="68.1" y="124.9">6</text>
<text x="77.9" y="124.9">5</text>
<text x="77.9" y="122.3">7</text>
<text x="80" y="123.6">5</text>
<text x="80" y="121">7</text>
<text x="205.7" y="121">1</text>
<text x="205.7" y="123.6">2</text>
<text x="207.8" y="122.3">SDO</text>
<text x="207.8" y="124.9">ASDX</text>
<text x="219.9" y="124.9">SCX</text>
<text x="219.9" y="122.3">SDX</text>
<text x="224.8" y="123.6">13</text>
<text x="224.8" y="121">14</text>
<text x="333.8" y="123.6" transform="rotate(-90 333.8 123.6)">E1</text>
<text x="336.3" y="123.6" transform="rotate(-90 336.3 123.6)">C1</text>
<text x="338.9" y="123.6" transform="rotate(-90 338.9 123.6)">A1</text>
<text x="66" y="126.1">4</text>
<text x="66" y="128.7">2</text>
<text x="68.1" y="127.4">4</text>
<text x="68.1" y="129.9">2</text>
<text x="72.7" y="130.3" transform="rotate(-90 72.7 130.3)">27</text>
<text x="75.2" y="130.3" transform="rotate(-90 75.2 130.3)">28</text>
<text x="77.9" y="129.9">1</text>
<text x="77.9" y="127.4">3</text>
<text x="80" y="128.7">1</text>
<text x="80" y="126.1">3</text>
<text x="205.7" y="126.1">3</text>
<text x="205.7" y="128.7">4</text>
<text x="205.7" y="131.2">5</text>
<text x="207.8" y="127.4">ASCX</text>
<text x="207.8" y="129.9">INT1</text>
<text x="218.2" y="129.9">OSDO</text>
<text x="219.9" y="127.4">CSB</text>
<text x="224.8" y="131.2">10</text>
<text x="224.8" y="128.7">11</text>
<text x="224.8" y="126.1">12</text>
<text x="318.5" y="130.7">B2</text>
<text x="321.5" y="131.7">VDDIO</text>
<text x="335" y="128.8" transform="rotate(-90 335 128.8)">GND</text>
<text x="337.6" y="128.7" transform="rotate(-90 337.6 128.7)">SDO</text>
<text x="340.1" y="127.1" transform="rotate(-90 340.1 127.1)">PS</text>
<text x="346.3" y="131.5">VDD</text>
<text x="351.3" y="130.7">E5</text>
<text x="71.7" y="132.9" transform="rotate(-90 71.7 132.9)">27</text>
<text x="74.2" y="132.9" transform="rotate(-90 74.2 132.9)">28</text>
<text x="205.7" y="133.7">6</text>
<text x="205.7" y="136.3">7</text>
<text x="207.8" y="132.5">VDDIO</text>
<text x="207.8" y="135">GNDIO</text>
<text x="207.8" y="137.6">GND</text>
<text x="218.4" y="132.5">OCSB</text>
<text x="219.7" y="135">INT2</text>
<text x="219.8" y="137.6">VDD</text>
<text x="224.8" y="136.3">8</text>
<text x="224.8" y="133.7">9</text>
<text x="318.4" y="133.3">D2</text>
<text x="318.5" y="135.8">A3</text>
<text x="321.5" y="134.3">INT</text>
<text x="321.5" y="136.8">SCK</text>
<text x="346.1" y="134">GND</text>
<text x="346.4" y="136.6">CSB</text>
<text x="351.3" y="135.8">A5</text>
<text x="351.3" y="133.3">C5</text>
<text x="335" y="143.1" transform="rotate(-90 335 143.1)">GND</text>
<text x="337.6" y="143.1" transform="rotate(-90 337.6 143.1)">SDI</text>
<text x="340.1" y="143.1" transform="rotate(-90 340.1 143.1)">DRY</text>
<text x="333.8" y="146.4" transform="rotate(-90 333.8 146.4)">E3</text>
<text x="336.3" y="146.4" transform="rotate(-90 336.3 146.4)">B4</text>
<text x="338.9" y="146.5" transform="rotate(-90 338.9 146.5)">D4</text>
<text x="388.5" y="149">BMM150 #2</text>
<text x="388.5" y="151">CSB=0</text>
<text x="388.5" y="153.1">SDO=1</text>
<text x="388.5" y="155.1">ADDR=0x11</text>
<text x="388.5" y="159.2">BMM150 #3</text>
<text x="388.5" y="161.2">CSB=1</text>
<text x="333.8" y="165.5" transform="rotate(-90 333.8 165.5)">E1</text>
<text x="336.3" y="165.5" transform="rotate(-90 336.3 165.5)">C1</text>
<text x="338.9" y="165.5" transform="rotate(-90 338.9 165.5)">A1</text>
<text x="388.5" y="163.2">SDO=0</text>
<text x="388.5" y="165.3">ADDR=0x12</text>
<text x="318.5" y="172.6">B2</text>
<text x="321.5" y="173.6">VDDIO</text>
<text x="335" y="170.7" transform="rotate(-90 335 170.7)">GND</text>
<text x="337.6" y="170.6" transform="rotate(-90 337.6 170.6)">SDO</text>
<text x="340.1" y="169" transform="rotate(-90 340.1 169)">PS</text>
<text x="346.3" y="173.4">VDD</text>
<text x="351.3" y="172.6">E5</text>
<text x="318.4" y="175.2">D2</text>
<text x="318.5" y="177.7">A3</text>
<text x="321.5" y="176.2">INT</text>
<text x="321.5" y="178.7">SCK</text>
<text x="346.1" y="175.9">GND</text>
<text x="346.4" y="178.5">CSB</text>
<text x="351.3" y="177.7">A5</text>
<text x="351.3" y="175.2">C5</text>
<text x="335" y="185" transform="rotate(-90 335 185)">GND</text>
<text x="337.6" y="185" transform="rotate(-90 337.6 185)">SDI</text>
<text x="340.1" y="185" transform="rotate(-90 340.1 185)">DRY</text>
<text x="333.8" y="188.3" transform="rotate(-90 333.8 188.3)">E3</text>
<text x="336.3" y="188.3" transform="rotate(-90 336.3 188.3)">B4</text>
<text x="338.9" y="188.4" transform="rotate(-90 338.9 188.4)">D4</text>
</g>
</svg>
